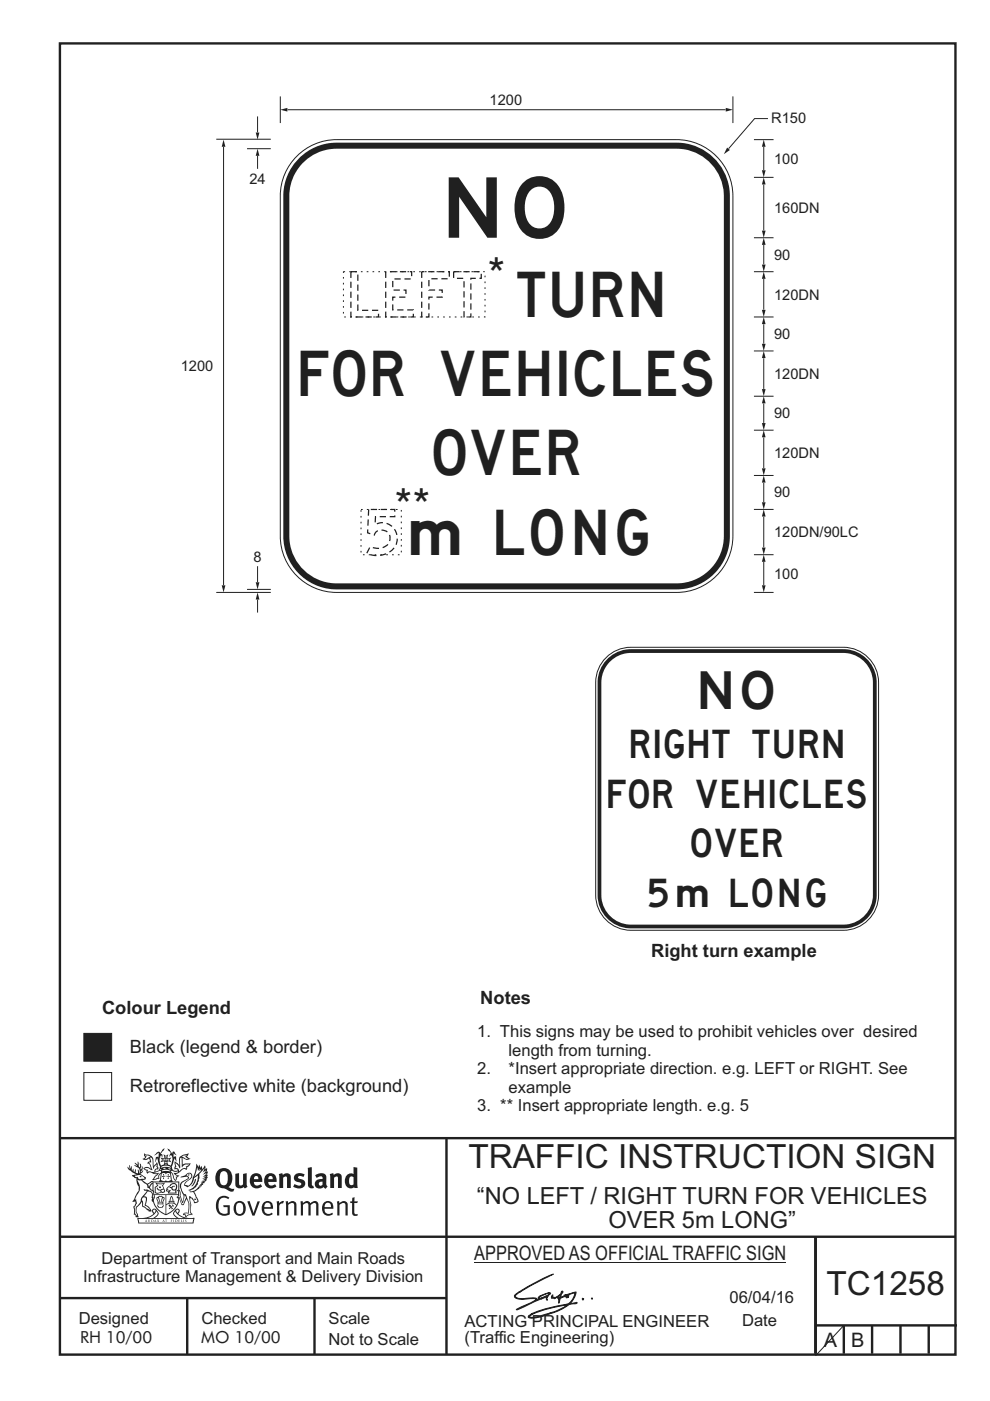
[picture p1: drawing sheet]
<svg xmlns="http://www.w3.org/2000/svg" width="210mm" height="297mm" viewBox="0 0 210 297" stroke-linecap="round" stroke-linejoin="round" font-family="sans-serif">
<g fill="none" stroke="#231f20" stroke-width=".51">
<path d="M12.7 9.2h190v278h-190zM12.7 241.3h189.9M94.7 241.4v45.8M12.7 275.2h82M12.7 262.2h190.1M39.7 275.2v12M66.7 275.2v12M173 262.2v24.8M173 281h30M179 281v6M185 281v6M191 281v6"/>
<path d="M197 281v6"/>
</g>
<path d="M100.6 267.7h66.2" fill="none" stroke="#231f20" stroke-width=".21"/>
<g fill="#231f20">
<path d="M47 248.5a2.55 2.55 0 0 0 0 2.7l.3 .1a.81 .81 0 0 0 1-.9v-.6a1.04 1.04 0 0 0-1.1-1.5zM46.3 248.1a1.82 1.82 0 0 1 2.1-.2 1.82 1.82 0 0 1 .9 1.9 2.29 2.29 0 0 1-.8 1.9l.7 .3h.5l-.2 .6a2.87 2.87 0 0 1-2-.7 2.12 2.12 0 0 1-1.7-3.1z" fill-rule="evenodd"/>
<path d="M49.9 248.9l.8-.2v2a.46 .46 0 0 0 .2 .6 .46 .46 0 0 0 .7-.2v-2.2l.7-.2v2.4l.2 .5-.6 .4-.2-.3a1.02 1.02 0 0 1-1.2 .2 1.02 1.02 0 0 1-.6-1.1z" fill-rule="evenodd"/>
<path d="M54 249.5l-.1 .5h.9a.49 .49 0 0 0-.2-.6 .49 .49 0 0 0-.6 .1zM53.4 249.2a1.34 1.34 0 0 1 1.6-.3 1.34 1.34 0 0 1 .6 1.5v.2h-1.7a.77 .77 0 0 0 .5 .8 .77 .77 0 0 0 .9-.3l.3 .4a1.59 1.59 0 0 1-2.1 .2 1.59 1.59 0 0 1-.4-2z" fill-rule="evenodd"/>
<path d="M57 249.5l-.1 .5h.9a.49 .49 0 0 0-.2-.6 .49 .49 0 0 0-.6 .1zM56.4 249.2a1.34 1.34 0 0 1 1.6-.3 1.34 1.34 0 0 1 .7 1.5v.2h-1.8a.77 .77 0 0 0 .5 .8 .77 .77 0 0 0 .9-.3l.3 .4a1.59 1.59 0 0 1-2 .2 1.59 1.59 0 0 1-.5-2z" fill-rule="evenodd"/>
<path d="M59.1 248.9l.8-.2 .1 .4a.95 .95 0 0 1 1-.3 .95 .95 0 0 1 .7 .8v2.3h-.8v-2.3a.46 .46 0 0 0-.8 .1v2.2h-.9z" fill-rule="evenodd"/>
<path d="M62.5 249.1a1.75 1.75 0 0 1 2.1-.1l-.2 .5-.6-.2a.43 .43 0 0 0-.6 .3l.4 .3a1.04 1.04 0 0 1 1.2 1.2 1.04 1.04 0 0 1-1.4 .9l-1.2-.4 .3-.6 1 .4 .4-.4a.88 .88 0 0 0-1-.5l-.4-.2-.1-.4z" fill-rule="evenodd"/>
<path d="M65.3 247.6l.8-.2 .1 3.8 .2 .2 .2 .5a.88 .88 0 0 1-1-.1 .88 .88 0 0 1-.3-1z" fill-rule="evenodd"/>
<path d="M67.8 250.6a.43 .43 0 0 0-.1 .7 .43 .43 0 0 0 .7-.1v-.7zM66.8 249.2a1.7 1.7 0 0 1 2.4 .1v1.8l.3 .4-.4 .5-.5-.3a1.03 1.03 0 0 1-1.7-.2 1.03 1.03 0 0 1 .8-1.5h.7v-.4a.8 .8 0 0 0-1.2 .1z" fill-rule="evenodd"/>
<path d="M69.9 248.9l.8-.2 .1 .4a.95 .95 0 0 1 1-.3 .95 .95 0 0 1 .7 .8v2.3h-.8v-2.3a.46 .46 0 0 0-.8 .1v2.2h-.8z" fill-rule="evenodd"/>
<path d="M74.3 249.5a1.48 1.48 0 0 0 0 1.7l.4 .1 .3-.2v-1.5l-.3-.2zM75 247.4l.8 .2 .1 4.3h-.7l-.1-.2a1.26 1.26 0 0 1-1.4 0 1.26 1.26 0 0 1-.6-1.3 1.29 1.29 0 0 1 .5-1.3 1.29 1.29 0 0 1 1.4-.2z" fill-rule="evenodd"/>
<path d="M46.4 253.9a1.72 1.72 0 0 1 2.2 0l-.2 .3a1.24 1.24 0 0 0-1.4-.1 1.24 1.24 0 0 0-.7 1.3 1.49 1.49 0 0 0 1.3 2l.7-.2v-1.3h-.9l-.1-.4h1.4v2a1.93 1.93 0 0 1-2.2-.1 1.93 1.93 0 0 1-.7-2.2l.2-.7z" fill-rule="evenodd"/>
<path d="M50.3 255.2a1.65 1.65 0 0 0 .3 2.2 .99 .99 0 0 0 1-1.5 .78 .78 0 0 0-.4-.8 .78 .78 0 0 0-.9 .1zM50 254.9a1.33 1.33 0 0 1 1.6-.1 1.33 1.33 0 0 1 .5 1.5 1.31 1.31 0 0 1-1.3 1.5 1.31 1.31 0 0 1-1.3-1.6l.1-.5z" fill-rule="evenodd"/>
<path d="M52.5 254.7l.4-.1 .9 2.6 .8-2.5h.5l-1.1 3h-.5z" fill-rule="evenodd"/>
<path d="M56.2 255.2l-.2 .7h1.4a.7 .7 0 0 0-.3-.8 .7 .7 0 0 0-.9 .1zM55.9 255a1.22 1.22 0 0 1 1.5-.2 1.22 1.22 0 0 1 .5 1.5h-1.9a.93 .93 0 0 0 .5 1 .93 .93 0 0 0 1.2-.2l.1 .3a1.43 1.43 0 0 1-1.7 .1 1.43 1.43 0 0 1-.6-1.7z" fill-rule="evenodd"/>
<path d="M58.7 254.8l.4-.2 .1 .5 .4-.3 .6-.2-.2 .6a.66 .66 0 0 0-.8 .6v1.9h-.4z" fill-rule="evenodd"/>
<path d="M60.6 254.8l.4-.2 .1 .5a.94 .94 0 0 1 1-.4 .94 .94 0 0 1 .8 .7v2.3h-.5l-.1-2.5a.81 .81 0 0 0-1.2 .3v2.2h-.4z" fill-rule="evenodd"/>
<path d="M63.7 254.7l.5-.1 .1 .5 .4-.3a.78 .78 0 0 1 1.1 .3 .9 .9 0 0 1 1-.5 .9 .9 0 0 1 .7 .8v2.3h-.4l-.1-2.5a.67 .67 0 0 0-1.1 .3v2.2h-.5v-2.4l-.4-.2-.7 .4v2.2h-.5z" fill-rule="evenodd"/>
<path d="M69 255.2l-.2 .7h1.4a.7 .7 0 0 0-.3-.8 .7 .7 0 0 0-.9 .1zM68.7 255a1.22 1.22 0 0 1 1.5-.2 1.22 1.22 0 0 1 .5 1.5h-1.9a.93 .93 0 0 0 .5 1 .93 .93 0 0 0 1.2-.2l.1 .3a1.44 1.44 0 0 1-1.7 .1 1.44 1.44 0 0 1-.6-1.7z" fill-rule="evenodd"/>
<path d="M71.4 254.8l.5-.2 .1 .5a.94 .94 0 0 1 1-.4 .94 .94 0 0 1 .7 .7v2.3h-.4l-.1-2.5a.81 .81 0 0 0-1.2 .3v2.2h-.5z" fill-rule="evenodd"/>
<path d="M74.7 254l.5-.2v.9h.7l-.1 .4h-.7l.1 2.2 .1 .1h.5l.1 .3a.75 .75 0 0 1-1.2-.6v-2h-.4v-.4h.4z" fill-rule="evenodd"/>
<path d="M30.8 244.9l1.1 .3-.9 .5h-.4l.5-.5zM31.8 245.5l.2-.1a2.44 2.44 0 0 1 .4 2l.1 .4 .7-1-.1 .6 .3 .3a.57 .57 0 0 0-.6 .8l-1-.2-.5 .2 .1-.5-.7-.2 .6-.2 1 .5 .1-.1-.6-1.3-.2-.1 .5-.1zM30.7 244.5l-.2 .4 .3 .4-.6 .4a1.04 1.04 0 0 0 1.4-.1l.2 .7h-.4l-.2 .4a.94 .94 0 0 1 .9 1.1l-.2-.1a1.16 1.16 0 0 0-1.5-.1l.3 .4 .4 .2 .1 .5 .2 .2v-.2a.94 .94 0 0 1 1.1 .2h.9l-1.2 1.2a1.13 1.13 0 0 0 1.2-.2l.4-.1-.1-.4 .5-.7a.83 .83 0 0 0-.6 1.1l-.3-.1-.7 .3 1.1-1.4-.5 .2-.5-.1 1.3-.5-.2-.2-.8 .4v-.3l.2-.2 .3 .1 .1-.3-.2-.4v-.6l-.2-.3-.6 .9v-.7a1.42 1.42 0 0 0-1.7-1.8z" fill-rule="evenodd"/>
<path d="M38.5 245.3l.5-.3 .7-.1-.6 .3 .8 .5h-.3zM38.3 245.5h.2l.1 2a1.69 1.69 0 0 1 1.5-.7l-.7 .5 .1 .5a1.1 1.1 0 0 0-1.5 .6l-.1-.5-.2-.2h-.5l.2-.4-.2-.7a1.42 1.42 0 0 1 .8 1.1l.2-.1zM37.1 246.2l.1 1-.2 .3v.5l.6-.1 .1 .2a.96 .96 0 0 1-1.1-.1l-.1 .1a1.06 1.06 0 0 0 1.3 .2v.1a.72 .72 0 0 1-1 .2l.3 .5 .6 .3-.4 .1-.1 .7-.3-.4-.3-1.1-.4-.4 .4 .9a1.54 1.54 0 0 0 .6 1.2l.2-.3a.58 .58 0 0 1 .5-.7l.1-.2h-.3l-.4-.3 .9-.5a.93 .93 0 0 1 1.1-.5l.1 .2 .2-.1 .1-.5a.99 .99 0 0 0 .7-.9l-1.3 .1-.4 .3v-1.5l.9 .4 .8-.3h-.3l-.5-.4 .4-.7-.7 .2a1.46 1.46 0 0 0-1.3 2.1v.4l-.2-.4z" fill-rule="evenodd"/>
<path d="M35.6 248.9l.2 .1-.1 .4h.3l-.3 .1v.5l-.1-.6h-.3l.3-.1z" fill-rule="evenodd"/>
<path d="M34.6 248.9l.2 .1-.1 .3 .4 .1h-.4v.6l-.1-.5-.3-.1h.3z" fill-rule="evenodd"/>
<path d="M34.3 248.8a.57 .57 0 0 1 .9 .2 .57 .57 0 0 1 .9-.2l.2 1.4-.2 .1a.57 .57 0 0 1-.9-.1 .69 .69 0 0 1-1.1 0zM34.2 248.1l-.3 2.1-.2 .4h2.9l-.1-.4-.3-2.1h-.2v.3l-.8-.1-.9 .1 .1-.3z" fill-rule="evenodd"/>
<path d="M34.2 252.4a.3 .3 0 0 0 .6 0 .3 .3 0 0 0-.6 0zM33.3 251l.3 .3-.3 .3a.79 .79 0 0 0 0 1.3l.8-.2-.1-.3a.55 .55 0 0 1-.7-.6h.1l.1 .3 .4 .1 .8-.2-.4-.7 .4-.3-.7 .1zM33 250.7l1.1 .2 .9-.2-.4 .7 .4 1.1a.56 .56 0 0 1-.8 .3l-.2 .1a.73 .73 0 0 1-.9 .1 .73 .73 0 0 1-.3-.9v-.4l.5-.4z" fill-rule="evenodd"/>
<path d="M35.6 251.9l.7-.5a.58 .58 0 0 1 1-.1 .58 .58 0 0 1-.5 .9l-.2-.3a.43 .43 0 0 1 .6-.3v-.1a.57 .57 0 0 0-.8 .2l-.2-.1-.3 .2 .4 .1a.55 .55 0 0 0 .9 .5v.5h-1.3l.3-.4-.1-.2-.6 .1 .2-.2-.2-.1zM35.4 251.8l-.1 .2a.39 .39 0 0 0 .2 .7l.3-.1-.2 .5h1.9l-.1-.8a.86 .86 0 0 0-.1-1.4 .86 .86 0 0 0-1.3 .4z" fill-rule="evenodd"/>
<path d="M36 254.8h.8v.2h-.8zM36.4 253.8l.2 .8h-.4zM36.4 253.5l-.3 .5-.1 .6h-.2v.4l-.7 .4 .1 .2a1.48 1.48 0 0 1 2.2 .1l.2-.1-.6-.5v-.5h-.2l-.1-.6z" fill-rule="evenodd"/>
<path d="M35.8 255.4l.3 .1 .2 .3 .3-.2-.2-.2a.38 .38 0 0 1 .4 .5l-.1-.2-.3 .3 .3 .2-.3 .2-.1-.3-.4 .3-.1-.2 .4-.3-.2-.1-.1 .1z" fill-rule="evenodd"/>
<path d="M34.5 254h.2v.2l-.3 .6h-.1zM33.6 255.3h.9v.2a.55 .55 0 0 1-.8 .4v-.2h-.2zM33.4 254h.2l.2 .8h-.2zM33.6 255h.8l.1 .1-.8 .1zM33.8 253.7h.5l-.2 1.1h-.2zM33.3 253.8l-.1 .3 .3 1.2a.48 .48 0 0 0-.1 .5 .48 .48 0 0 0 .4 .3l.6-.1a.49 .49 0 0 0 .2-.7l.3-1.2-.1-.3a1.42 1.42 0 0 0-1.5 0z" fill-rule="evenodd"/>
<path d="M33.6 251.6h.5l.1 .3h-.4z" fill-rule="evenodd"/>
<path d="M41.3 250.1l.3-.2-.2 .9-.6 .7h-.2l.5-.7z" fill-rule="evenodd"/>
<path d="M39.7 249l.3-.2 .5 .2a.88 .88 0 0 1-.6 1.1 1.22 1.22 0 0 0-.8 1.3l.5 .2a.72 .72 0 0 0 .9-.4l.5-.8 .2-.6 .8-.6v.3a2.85 2.85 0 0 1-2 2.8l.1 .1a2.13 2.13 0 0 0 1.9-1.5l-.1-.2a2.01 2.01 0 0 0 .3-1.8l1.2-1.3-.4 1 .7-.5-.7 1 .8-.4-.8 .8 .7-.1-.9 .5 .8-.1-.8 .4h.7l-.8 .3 .3 .2h-.4l.2 .4-.4-.1 .2 .3h-.4l.1 .3h-.1a2.16 2.16 0 0 1-2 1l.1 .2h.4a.76 .76 0 0 1 .7 .7l.5 1.2-.6 .2a1.45 1.45 0 0 0-1.2-1.3l.3 1.8-.1 1.9 .4 .2a1.07 1.07 0 0 0-1.2 .4v-.3l-.5-.2a.87 .87 0 0 1 1-.1l.1-.7a4.4 4.4 0 0 0-.6-3.1l-.1-.3h-.2a2.16 2.16 0 0 1-.7-2.2l.3-.3 1.2-.8a.55 .55 0 0 0-.4-.7zM37.8 252.4a.76 .76 0 0 1 .3 1.1l.6 1.6 .4-1.7 .2 .1a.61 .61 0 0 1-.1 .9l-.3 .9h-.2l-.7-1.6-.3 .1a1.18 1.18 0 0 0 .1-1.4zM41.8 247.5l.2 .8 .3-.6v.6l.3-.5a1.9 1.9 0 0 1-1.1 1.4l-.3 .3zM38.2 249.6l1.4-.1 .2 .1v.3l-.5 .3a1.26 1.26 0 0 0-1 1.9l.2 .7a1.84 1.84 0 0 1 .2 2l-.4-1.3a.96 .96 0 0 0-.4-1.3l-.4 .3a.78 .78 0 0 1-.1 1.3l.2 .2h.4l.4 1.1a.38 .38 0 0 0 .2 .4 .38 .38 0 0 0 .4-.1l.6-1.2a2.94 2.94 0 0 1 .3 2.5v.5l-.8-.1-.3 .4v.2l.4-.1 .1 .4 .2 .1a1.02 1.02 0 0 1 1.3-.5l-.1-.4-.3-.1 .2-1.7-.3-1.4 .1 .1a1.14 1.14 0 0 1 .7 .9 .63 .63 0 0 0 .9-.2 .63 .63 0 0 0-.2-.8l-.6-1.3 .9-.6 .2-.3 .2-.1v-.2h.3l-.1-.3h.4l-.1-.3 .5-.1-.2-.2 .5-.4 .1-.2-.3 .1 .5-.6-.3 .1 .3-.6-.4 .1 .4-.5v-.3l-.3 .2 .1-.6v-.3l-.4 .3-.1-.8-.5 .8-.2-.7-.2 .5-.3-.8-.1 .6-.5-.8-.1 1.4-.7 1.9a1.81 1.81 0 0 1-.9 1.4l-.6-.2a1.75 1.75 0 0 1 1.1-1.2 .75 .75 0 0 0 .1-1.3 .75 .75 0 0 0-1.2 .5z" fill-rule="evenodd"/>
<path d="M41.2 254.2l.3-.1 .1 .3h-.4z" fill-rule="evenodd"/>
<path d="M29.4 258.4h11.6l-.2 .8h-11.3zM31.3 258.2l.5-.1a2.48 2.48 0 0 0 1.4-1.3l.2 .6-.5 .5-.4 .3zM32.5 256.6l.3-.2 .2 .2-.3 .6zM37.2 256.8a2.65 2.65 0 0 0 1.8 1.4h-1.1l-.5-.3-.5-.5zM37.4 256.6l.2-.2 .3 .2-.3 .6zM29.2 258.2l.1 1.2h11.7l.3-1.1-.2-.1a4.1 4.1 0 0 1-3.3-.9l.3-.4-.1-.5a1.06 1.06 0 0 0-1.3 .9l.2 .4 .6 .5h-4.7l.3-.1a.84 .84 0 0 0 .6-.7 .84 .84 0 0 0-.5-.9l-.3-.2-.5 .1-.1 .5 .3 .4a4.2 4.2 0 0 1-3.4 .9z" fill-rule="evenodd"/>
<path d="M31 258.7l.1 .2h-.2zM31 258.6l-.3 .5 .4-.1 .2 .1z" fill-rule="evenodd"/>
<path d="M31.3 258.6h.2v.4a.25 .25 0 0 0 .3-.1 .25 .25 0 0 0-.1-.3h.1a.29 .29 0 0 1 0 .4 .29 .29 0 0 1-.4 0 .29 .29 0 0 1 0-.4z" fill-rule="evenodd"/>
<path d="M32.2 258.6a.22 .22 0 0 1 .3 .2 .22 .22 0 0 1-.3 .2zM32 258.6v.5a.33 .33 0 0 0 .5-.1 .33 .33 0 0 0 0-.4 .33 .33 0 0 0-.5 0z" fill-rule="evenodd"/>
<path d="M32.9 258.7l.1 .2h-.2zM32.9 258.6l-.2 .5 .3-.1 .2 .1z" fill-rule="evenodd"/>
<path d="M33.3 258.6h.2v.2l.3-.2-.2 .2 .2 .3-.3-.2-.1 .2h-.1l.2-.3z" fill-rule="evenodd"/>
<path d="M34.7 258.7l.1 .2h-.2zM34.7 258.6l-.3 .5 .4-.1 .2 .1z" fill-rule="evenodd"/>
<path d="M35 258.6h.4h-.1v.5h-.2l.1-.5z" fill-rule="evenodd"/>
<path d="M36.2 258.6h.3h-.2v.2h.2h-.2l.1 .3h-.2z" fill-rule="evenodd"/>
<path d="M36.7 258.6h.2v.5h-.2z" fill-rule="evenodd"/>
<path d="M37.3 258.6a.22 .22 0 0 1 .3 .2 .22 .22 0 0 1-.3 .2zM37.1 258.6v.5a.33 .33 0 0 0 .5-.1 .33 .33 0 0 0 0-.4 .33 .33 0 0 0-.5 0z" fill-rule="evenodd"/>
<path d="M37.8 258.6h.3h-.1v.2h.1h-.1v.2l.1 .1h-.3z" fill-rule="evenodd"/>
<path d="M38.3 258.6h.3l-.1 .4 .2 .1h-.4z" fill-rule="evenodd"/>
<path d="M38.9 258.6h.2v.5h-.2z" fill-rule="evenodd"/>
<path d="M39.3 258.6h.2l-.2 .1 .2 .2-.1 .2h-.1v-.2l.2 .1z" fill-rule="evenodd"/>
<path d="M34.2 247.4a1.51 1.51 0 0 1 2 .2 2.67 2.67 0 0 0-2.1 0zM35.7 247.6l.4 .2 .1 .2-.4-.1zM34.6 247.7l.4-.1 .2 .2h-.4zM34 247.9l.3 .1-.3 .1zM34.9 246.9l.3-.2 .2 .2zM34.9 245.7h.2v.4h-.2zM35 245.1l.2 .2 .2-.2-.1 .4h-.2zM35.1 246.3h.2l.1 .4-.2-.2-.2 .2zM35.3 245.7h.2v.4h-.2zM34.4 245.7l.3 .1v.2l-.3 .1 .2-.2zM35.7 245.8l.3-.1-.2 .2 .2 .2-.4-.1zM32.7 244.9l1-.5-.1 1-.2-.1-.4 .1-.2 1.1 .5-1 .2 .9a1.84 1.84 0 0 1 .3 1.7l.4 .1a2.48 2.48 0 0 1 2.2 .1l.2-.3-.2-.7 .7-1.7 .4 .6-.2-1-.2-.1-.2 .3v-.9l.6 .4-.6-.7h-.3l-.1 .4-.5-.8-.5-.3 .2 .4 .5 .6-.4 .7 .4-.3a2.06 2.06 0 0 1 0 2.2l-.6-.2-.1-.6 .1-.1 .8 .2-.4-.5 .4-.5-.7 .2-.2-.2 .2-.7-.5 .4-.5-.4 .2 .7-.2 .2-.7-.2 .4 .5-.4 .5 .7-.2 .2 .1-.2 .6-.5 .2a2.02 2.02 0 0 1 0-2.2l.3 .5-.1-.6-.3-.1 .8-1.2-.5 .3-.4 .7-.2-.3a.8 .8 0 0 0-.8 .5z" fill-rule="evenodd"/>
<path d="M29.2 250.1l.3 .2a.61 .61 0 0 1 .8 .3l.3 .2a.8 .8 0 0 1 .6 1l.4 .1 .5 .6a1 1 0 0 1 .5 1l-.1 .7v-.5h-.1a.96 .96 0 0 0-.8-1.3l-.3-.2h-.6l-.1-.1-.2 .1 .2 .3h.5l-1.1 1.4-.2 .9-.4 .6a1.33 1.33 0 0 0-.5 1.8l.2 .5a1.26 1.26 0 0 1-.5-1.4l-.1-.4a1.56 1.56 0 0 0 .4-1.7l-.3 .2 .2-.5a3.2 3.2 0 0 0 .7-3zM30.4 253.9h.4a2.06 2.06 0 0 1-.1 1.6l.7 .5 .4 .5-.6-.2-.8-.6-.1-.9a.51 .51 0 0 1 .1-.9zM28.6 249.3a1.52 1.52 0 0 1 2.1 .6l-1.1 .1-.2-.1-.2-.4-.4 .1zM27.5 247v.8l-.3-.4-.2 .1a3.1 3.1 0 0 0 2 1.5l-1 .1 .5 .6 .5 .1v1.1a1.84 1.84 0 0 1-.2 2.5l-.4 .9-.4 .4 .3 .1 .4-.1 .1 .4-.2 .5-.3 .2 .1 1.8 .2-.1 .2 .6h.2l.4-.1-.1-.5a1.3 1.3 0 0 1-.1-1.6l.8-1.1 .2 1.1 .6 .2 .4 .6 .2-.2 .2 .4 .5-.1a1.85 1.85 0 0 0-1.2-1.3l.1-.3a1.39 1.39 0 0 0 0-1.5h-.5l.5-.6a.66 .66 0 0 1 .9-.4 .66 .66 0 0 1 .3 .9l-.1 .4h.2v.1l-.2 .3 .2 .5 .2-.3a2.24 2.24 0 0 0 .1-2.2 .73 .73 0 0 1-.7-.6 .73 .73 0 0 1 .5-.8l.1-.2a.94 .94 0 0 0-.9 .8 .48 .48 0 0 1-.1-.5 .48 .48 0 0 1 .5-.3l.5-.3a.51 .51 0 0 0-.8 .2l-.5 .3-1-.8 .6-.1 .1-.5-1.1-.7 .5-.4v-.4l-.5 .5 .1-.2a.69 .69 0 0 0 .2-1.1v.5l-.3 .2 .1-1.1-.3-.2 .1 .6-.1 .2-.4-1.2v.6l-.7-.3 .6 .6-.6-.2 .2 .3a1 1 0 0 1 .8 1.5l-.2-.8v.8l-.5-.2-.1-.7-.2 .6-.2-.1v-.6l-.2 .4-.2-.2 .1-.7-.2 .5z" fill-rule="evenodd"/>
<path d="M29.5 249.5l.3-.2 .3 .3z" fill-rule="evenodd"/>
<path d="M32.4 250.5h5.6v2l-.2-.1v-1.7h-5.2v2.5h5.2v-.8l.1 .2-.1 1.1v-.3h-2.5v4a4.1 4.1 0 0 0 2.6-3.6l.1-.1a4 4 0 0 1-2.8 3.9 4.2 4.2 0 0 1-2.8-4.7l.1 1.3 .1-.1a3.8 3.8 0 0 0 2.5 3.3v-4h-2.5l-.2-.9z" fill-rule="evenodd"/>
<circle cx="40" cy="249.1" r=".17"/>
</g>
<path d="M179 281l-6 6.4" fill="none" stroke="#231f20" stroke-width=".21"/>
<path d="M17.8 219.1h5.9v5.9h-5.9z" fill-rule="evenodd" fill="#231f20" stroke="#231f20" stroke-width=".21"/>
<path d="M17.8 227.4h5.9v5.9h-5.9z" fill-rule="evenodd" fill="#fff" stroke="#231f20" stroke-width=".21"/>
<path d="M128.2 139.8a7.5 7.5 0 0 1 5.6-2.6h45.1a7.5 7.5 0 0 1 7.4 7.5v45.1a7.5 7.5 0 0 1-7.4 7.4h-45.1a7.5 7.5 0 0 1-7.5-7.4v-45.1a7.4 7.4 0 0 1 1.9-4.9z" fill="none" stroke="#231f20" stroke-width=".21"/>
<path d="M128.6 140a7 7 0 0 1 5.2-2.4h45.1a7.1 7.1 0 0 1 7 7.1v45.1a7.1 7.1 0 0 1-7 7h-45.1a7.1 7.1 0 0 1-7.1-7v-45.1a7 7 0 0 1 1.9-4.7z" fill-rule="evenodd" fill="#231f20"/>
<path d="M129.4 140.3a6.2 6.2 0 0 1 4.4-1.9h45.1a6.3 6.3 0 0 1 6.2 6.3v45.1a6.3 6.3 0 0 1-6.2 6.2h-45.1a6.3 6.3 0 0 1-6.3-6.2v-45.1a6.2 6.2 0 0 1 1.9-4.4z" fill-rule="evenodd" fill="#fff"/>
<path d="M125.4 275.3l.2 .2v-.3zM123.5 275.3l.2 .3 .1-.2zM120.4 274.7l.1 .3 .1-.4zM120 274.5h.2l-.1 .7 .4-.2h-.3v-.1l.5-.4v-.1zM113 278.5l-.2 .2a28.4 28.4 0 0 1 7.5-2 11.7 11.7 0 0 1-3.6 1.7l-.2 .1a12.2 12.2 0 0 0 4.4-2l.8-.1a.43 .43 0 0 0 .7-.2l-1.5 .2a4.4 4.4 0 0 0 1.3-2.5l-1.5 .5 1.3-.3a2.83 2.83 0 0 1-2 2.5 28.1 28.1 0 0 0-7 1.9zM118.6 275.3v.2zM119.2 273.9v.2zM117.2 274.5l-.1 .2-.1 .6a.33 .33 0 0 1 .5 .1l1.3-.8-.1 .5h-.4l.2 .5v.7l.4-1.1 .3-.1-.3-.1 .1-.2 .4-.8v-.3l-.3 .1a1.84 1.84 0 0 1-1.5 1.4l-.2-.2-.3 .1zM119.1 275l1-.2 .1-.3-.6 .1 .1 .2zM112.6 278.6l-.1 .4 .5-.5zM112.1 278.9l-.1 .4a7.1 7.1 0 0 0 4.6-.8h-.1h.2l-.1-.1a10.4 10.4 0 0 1-4.3 .9l.2-.5zM109.3 274.5l-.2 .3 .2 .4a3.9 3.9 0 0 0 3 .2h1.4a5.8 5.8 0 0 1-2.9 1.6l-1.3 .7h.4l5-2.3-.1-.1-.5-.1 .7-.5 1.3-.5-1.9 .6-.2 .3 .1 .3-.6 .3 .2-.4-.5-.1-2 .1a2.18 2.18 0 0 1-2.1-.5l.9-.9zM110.1 273.9l.2 .1 2.4-1.5 4.7-2.4-2.8 1.3zM114.7 275.3l.2 .1 1.1-.4 .8-.8-.5-.1 .3 .2-.3 .3zM116 274.9l-.1 .2a.32 .32 0 0 0-.1 .3 .32 .32 0 0 0 .3 .2z" fill-rule="evenodd" fill="#231f20" stroke="#231f20" stroke-width=".21"/>
<path d="M155.4 20.4v5.7M162 119.1v5M159.9 125.6h4.2" fill="none" stroke="#231f20" stroke-width=".21"/>
<g fill="#231f20">
<path d="M162 117.6l.4 1.5h-.8z"/>
<path d="M161.6 124.1h.8l-.4 1.5z"/>
</g>
<path d="M61 23.3h92.9" fill="none" stroke="#231f20" stroke-width=".21"/>
<g fill="#231f20">
<path d="M59.4 23.3l1.6-.4v.8z"/>
<path d="M153.9 22.9l1.5 .4-1.5 .4z"/>
</g>
<path d="M59.5 20.4v5.7M162.9 25.1h-2.8l-5.6 6.4" fill="none" stroke="#231f20" stroke-width=".21"/>
<path d="M154.2 31.3l.6 .5-1.3 .9z" fill="#231f20"/>
<path d="M159.9 117.6h4.2M162 109.5v6.6" fill="none" stroke="#231f20" stroke-width=".21"/>
<g fill="#231f20">
<path d="M162 108l.4 1.5h-.8z"/>
<path d="M161.6 116.1h.8l-.4 1.5z"/>
</g>
<path d="M162 39.1v9.8M159.9 50.4h4.2M159.9 108h4.2" fill="none" stroke="#231f20" stroke-width=".21"/>
<g fill="#231f20">
<path d="M162 37.6l.4 1.5h-.8z"/>
<path d="M161.6 48.9h.8l-.4 1.5z"/>
</g>
<path d="M159.9 37.6h4.2M162 31.1v5" fill="none" stroke="#231f20" stroke-width=".21"/>
<g fill="#231f20">
<path d="M162 29.6l.4 1.5h-.8z"/>
<path d="M161.6 36.1h.8l-.4 1.5z"/>
</g>
<path d="M159.9 29.6h4.2M162 102.3v4.2" fill="none" stroke="#231f20" stroke-width=".21"/>
<g fill="#231f20">
<path d="M162 100.8l.4 1.5h-.8z"/>
<path d="M161.6 106.5h.8l-.4 1.5z"/>
</g>
<path d="M162 92.7v6.6M159.9 100.8h4.2" fill="none" stroke="#231f20" stroke-width=".21"/>
<g fill="#231f20">
<path d="M162 91.2l.4 1.5h-.8z"/>
<path d="M161.6 99.3h.8l-.4 1.5z"/>
</g>
<path d="M159.9 91.2h4.2M162 85.5v4.2" fill="none" stroke="#231f20" stroke-width=".21"/>
<g fill="#231f20">
<path d="M162 84l.4 1.5h-.8z"/>
<path d="M161.6 89.7h.8l-.4 1.5z"/>
</g>
<path d="M162 75.9v6.6M159.9 84h4.2" fill="none" stroke="#231f20" stroke-width=".21"/>
<g fill="#231f20">
<path d="M162 74.4l.4 1.5h-.8z"/>
<path d="M161.6 82.5h.8l-.4 1.5z"/>
</g>
<path d="M159.9 74.4h4.2M162 68.7v4.2" fill="none" stroke="#231f20" stroke-width=".21"/>
<g fill="#231f20">
<path d="M162 67.2l.4 1.5h-.8z"/>
<path d="M161.6 72.9h.8l-.4 1.5z"/>
</g>
<path d="M162 59.1v6.6M159.9 67.2h4.2" fill="none" stroke="#231f20" stroke-width=".21"/>
<g fill="#231f20">
<path d="M162 57.6l.4 1.5h-.8z"/>
<path d="M161.6 65.7h.8l-.4 1.5z"/>
</g>
<path d="M159.9 57.6h4.2M162 51.9v4.2" fill="none" stroke="#231f20" stroke-width=".21"/>
<g fill="#231f20">
<path d="M162 50.4l.4 1.5h-.8z"/>
<path d="M161.6 56.1h.8l-.4 1.5z"/>
</g>
<path d="M63 33.1a11.9 11.9 0 0 1 8.4-3.5h72.1a12 12 0 0 1 11.9 11.9v72.2a12 12 0 0 1-11.9 11.9h-72.1a12 12 0 0 1-12-11.9v-72.2a11.9 11.9 0 0 1 3.6-8.4z" fill="none" stroke="#231f20" stroke-width=".21"/>
<path d="M63.4 33.6a11.3 11.3 0 0 1 8-3.4h72.1a11.3 11.3 0 0 1 11.3 11.4v72.1a11.3 11.3 0 0 1-11.3 11.3h-72.1a11.3 11.3 0 0 1-11.3-11.3v-72.1a11.3 11.3 0 0 1 3.3-8z" fill-rule="evenodd" fill="#231f20"/>
<path d="M64.1 34.6a10 10 0 0 1 7.3-3.1h72.1a10.1 10.1 0 0 1 10 10.1v72a10.1 10.1 0 0 1-10 10.1h-72.1a10.1 10.1 0 0 1-10-10.1v-72a10 10 0 0 1 2.7-7z" fill-rule="evenodd" fill="#fff"/>
<path d="M54.6 33.1v2.7" fill="none" stroke="#231f20" stroke-width=".21"/>
<path d="M54.6 31.5l.4 1.5h-.8z" fill="#231f20"/>
<path d="M54.6 24.7v3.4" fill="none" stroke="#231f20" stroke-width=".21"/>
<path d="M54.2 28.1h.8l-.4 1.5z" fill="#231f20"/>
<path d="M47.4 31.1v93" fill="none" stroke="#231f20" stroke-width=".21"/>
<g fill="#231f20">
<path d="M47 124.1h.8l-.4 1.5z"/>
<path d="M47.4 29.6l.4 1.5h-.8z"/>
</g>
<path d="M54.6 120v3.4" fill="none" stroke="#231f20" stroke-width=".21"/>
<path d="M54.2 123.5h.8l-.4 1.5z" fill="#231f20"/>
<path d="M54.6 127.1v2.8" fill="none" stroke="#231f20" stroke-width=".21"/>
<path d="M54.6 125.6l.4 1.5h-.8z" fill="#231f20"/>
<path d="M45.9 29.5h11.5M52.4 31.5h5M45.9 125.6h11.5M52.4 125h5" fill="none" stroke="#231f20" stroke-width=".21"/>
<path d="M72.8 57.6h30.1v9.6h-30.1zM76.6 108h8.5v9.6h-8.5z" fill="none" stroke="#231f20" stroke-width=".21" stroke-dasharray=".4 .9" stroke-linecap="butt"/>
<text font-size="12.8" fill="#231f20" x="95.2" y="50.4">NO</text>
<g font-size="9.6" fill="#fff">
<text x="74.4" y="67.2">LEFT</text>
<text x="77.8" y="117.6">5</text>
</g>
<g font-size="9.6" fill="#231f20">
<text x="109.8" y="67.2">TURN</text>
<text x="63.8" y="84">FOR VEHICLES</text>
<text x="92" y="100.8">OVER</text>
<text x="105.3" y="117.6">LONG</text>
</g>
<text font-size="8" fill="#231f20" x="148.7" y="150.2">NO</text>
<g font-size="7.6" fill="#231f20">
<text x="103.4" y="60.1">*</text>
<text x="83.7" y="109">**</text>
</g>
<text font-size="7.2" fill="#231f20" x="87.2" y="117.6">m</text>
<g font-size="7.1" fill="#231f20">
<text x="99.3" y="247.7">TRAFFIC INSTRUCTION SIGN</text>
<text x="175.3" y="274.5">TC1258</text>
</g>
<g font-size="6" fill="#231f20">
<text x="133.9" y="160.7">RIGHT TURN</text>
<text x="129.1" y="171.2">FOR VEHICLES</text>
<text x="146.7" y="181.7">OVER</text>
<text x="137.6" y="192.2">5</text>
<text x="155" y="192.2">LONG</text>
</g>
<g font-size="5" fill="#231f20">
<text x="101.2" y="255.3">“NO LEFT / RIGHT TURN FOR VEHICLES</text>
<text x="129.1" y="260.3">OVER 5m LONG”</text>
</g>
<text font-size="4.5" fill="#231f20" x="143.7" y="192.2">m</text>
<text font-size="4.3" fill="#231f20" x="102.9" y="62.5">*</text>
<g font-size="4.2" fill="#231f20">
<text x="100.6" y="267.2">APPROVED AS OFFICIAL TRAFFIC SIGN</text>
<text x="174.7" y="285.6">A</text>
<text x="180.5" y="285.6">B</text>
</g>
<g font-size="3.9" fill="#231f20">
<text x="138.1" y="203">Right turn example</text>
<text x="21.6" y="215">Colour Legend</text>
<text x="101.9" y="212.8">Notes</text>
<text x="27.6" y="223.3">Black (legend &amp; border)</text>
<text x="27.6" y="231.6">Retroreflective white (background)</text>
</g>
<g font-size="3.5" fill="#231f20">
<text x="101.2" y="219.9">1. This signs may be used to prohibit vehicles over desired</text>
<text x="101.2" y="227.8">2.</text>
<text x="107.9" y="223.8">length from turning.</text>
<text x="107.9" y="227.8">*Insert appropriate direction. e.g. LEFT or RIGHT. See</text>
<text x="107.9" y="231.7">example</text>
<text x="101.2" y="235.7">3. ** Insert appropriate length. e.g. 5</text>
<text x="21.5" y="267.9">Department of Transport and Main Roads</text>
<text x="17.7" y="271.8">Infrastructure Management &amp; Delivery Division</text>
<text x="16.7" y="280.7">Designed</text>
<text x="42.7" y="280.7">Checked</text>
<text x="69.7" y="280.7">Scale</text>
<text x="98.5" y="281.4">ACTING PRINCIPAL ENGINEER</text>
<text x="154.7" y="276.2">06/04/16</text>
<text x="157.4" y="281.2">Date</text>
<text x="17" y="284.8">RH 10/00</text>
<text x="42.7" y="284.8">MO 10/00</text>
<text x="69.7" y="285.2">Not to Scale</text>
<text x="98.5" y="284.8">(Traffic Engineering)</text>
</g>
<g font-size="3.1" fill="#231f20">
<text x="103.9" y="22.2">1200</text>
<text x="163.6" y="26.1">R150</text>
<text x="164.2" y="34.7">100</text>
<text x="52.9" y="39.1">24</text>
<text x="164.2" y="45.1">160DN</text>
<text x="164.2" y="55.1">90</text>
<text x="164.2" y="63.5">120DN</text>
<text x="164.2" y="71.9">90</text>
<text x="38.3" y="78.7">1200</text>
<text x="164.2" y="80.3">120DN</text>
<text x="164.2" y="88.7">90</text>
<text x="164.2" y="97.1">120DN</text>
<text x="164.2" y="105.5">90</text>
<text x="164.2" y="113.9">120DN/90LC</text>
<text x="53.8" y="119.1">8</text>
<text x="164.2" y="122.7">100</text>
</g>
</svg>
